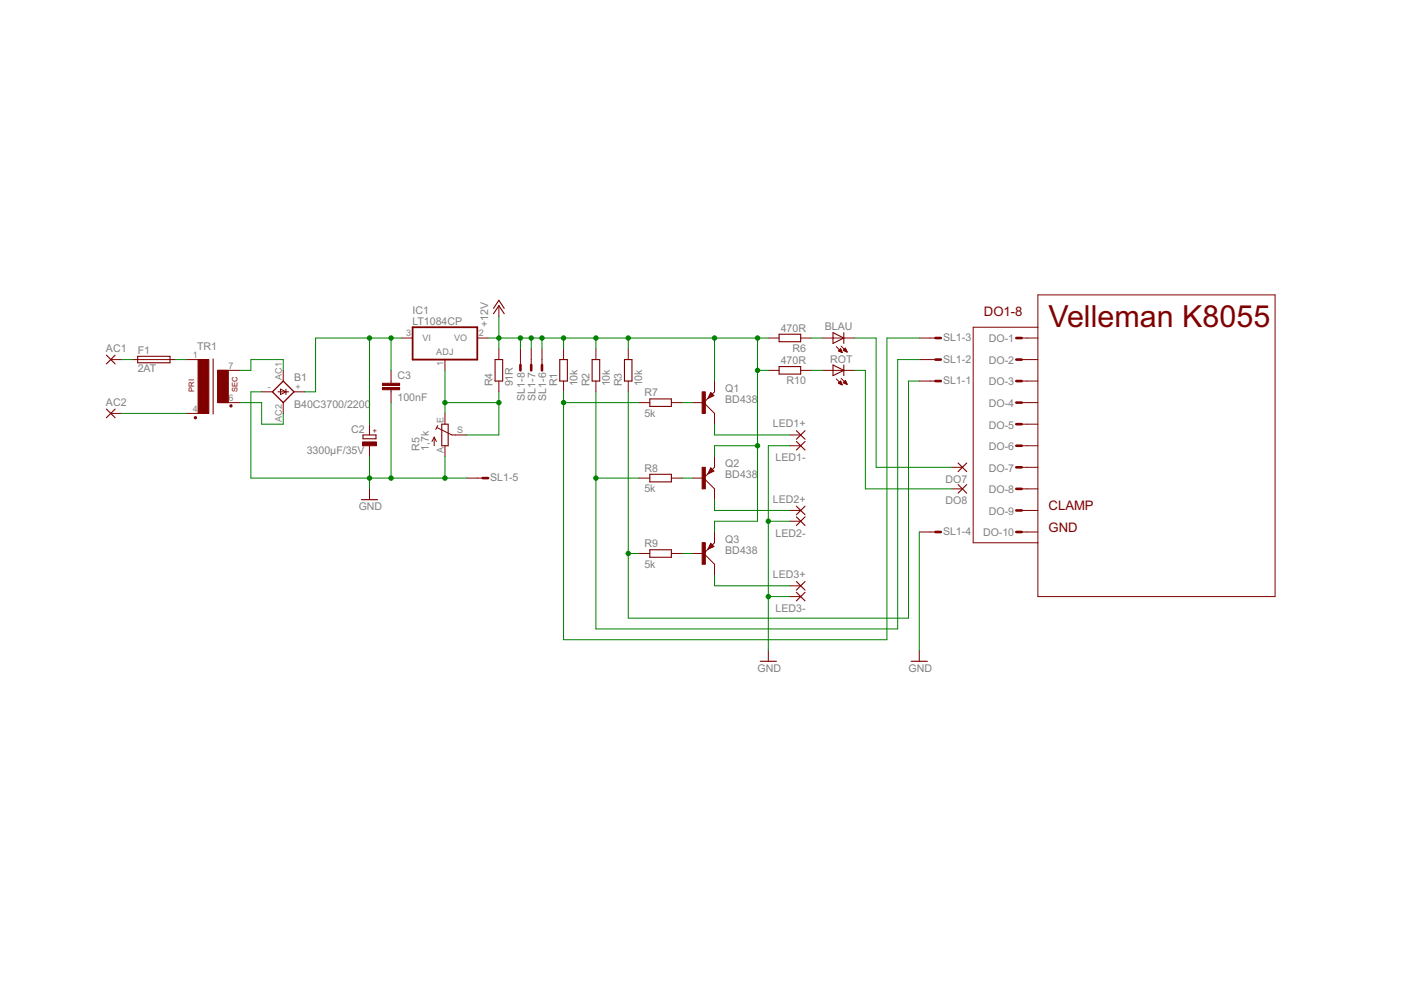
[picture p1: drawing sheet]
<svg xmlns="http://www.w3.org/2000/svg" width="297mm" height="210mm" viewBox="0 0 297 210" stroke-linecap="round" stroke-linejoin="round" font-family="sans-serif">
<g fill="#800000" stroke="#800000" stroke-width=".21">
<path d="M220 126.5h50.3z"/>
<path d="M270.3 62.5v64z"/>
<path d="M220 62.5h50.3z"/>
<path d="M220 62.5v6.9z"/>
<path d="M220 69.4v45.7z"/>
<path d="M220 115.1v11.4z"/>
<path d="M206.3 69.4h13.7z"/>
<path d="M206.3 69.4v45.7z"/>
<path d="M206.3 115.1h13.7z"/>
<path d="M162.9 137.9v2.3z"/>
<path d="M34.9 76.2h2.3z"/>
<path d="M28 76.2h2.3z"/>
<path d="M30.3 76.2h4.6z"/>
<path d="M119.5 74v2.2z"/>
<path d="M119.5 80.8v2.3z"/>
<path d="M126.3 74v2.2z"/>
<path d="M126.3 80.8v2.3z"/>
<path d="M133.2 74v2.2z"/>
<path d="M133.2 80.8v2.3z"/>
<path d="M142.3 85.4h2.3z"/>
<path d="M135.5 85.4h2.3z"/>
<path d="M142.3 101.4h2.3z"/>
<path d="M135.5 101.4h2.3z"/>
<path d="M142.3 117.3h2.3z"/>
<path d="M135.5 117.3h2.3z"/>
<path d="M146.9 85.4h2.3z"/>
<path d="M151.5 80.8v2.3z"/>
<path d="M151.5 87.7v2.2z"/>
<path d="M149.2 85.4l2.3 2.3z"/>
<path d="M150.1 84.5l-.9 .9z"/>
<path d="M150.1 84.5l1.3-.6z"/>
<path d="M150.1 84.5l.1-.2z"/>
<path d="M150.9 83.7l.6-.6z"/>
<path d="M150.7 83.2l-.6 1.3z"/>
<path d="M150.7 83.2l.7 .7z"/>
<path d="M146.9 101.4h2.3z"/>
<path d="M151.5 96.8v2.3z"/>
<path d="M151.5 103.7v2.2z"/>
<path d="M149.2 101.4l2.3 2.3z"/>
<path d="M149.2 101.4l.9-.9z"/>
<path d="M150.1 100.5l1.3-.6z"/>
<path d="M150.2 100.3l-.1 .2z"/>
<path d="M150.9 99.7l.6-.6z"/>
<path d="M150.7 99.2l-.6 1.3z"/>
<path d="M150.7 99.2l.7 .7z"/>
<path d="M146.9 117.3h2.3z"/>
<path d="M151.5 112.8v2.3z"/>
<path d="M151.5 119.6v2.3z"/>
<path d="M149.2 117.3l2.3 2.3z"/>
<path d="M149.2 117.3l.9-.9z"/>
<path d="M150.1 116.4l1.3-.5z"/>
<path d="M150.1 116.4l.1-.1z"/>
<path d="M150.9 115.7l.6-.6z"/>
<path d="M150.7 115.2l-.6 1.2z"/>
<path d="M150.7 115.2l.7 .7z"/>
<path d="M39.5 76.2h4.5z"/>
<path d="M39.5 87.7h4.5z"/>
<path d="M46.3 85.4h4.6z"/>
<path d="M46.3 78.5h4.6z"/>
<path d="M23.5 76.2h2.3z"/>
<path d="M23.5 87.7h2.3z"/>
<path d="M78.3 94.5v2.3z"/>
<path d="M78.3 89.9v2.3z"/>
<path d="M60 78.5v2.3z"/>
<path d="M60 85.4v2.3z"/>
<path d="M55.5 83.1h2.3z"/>
<path d="M62.3 83.1h2.3z"/>
<path d="M58.9 83.1h1.7z"/>
<path d="M59.5 82.5v1.2z"/>
<path d="M59.5 82.5l1.1 .6z"/>
<path d="M60.6 83.1h.6z"/>
<path d="M59.5 83.7l1.1-.6z"/>
<path d="M60.6 82.5v1.2z"/>
<path d="M82.9 78.5v2.3z"/>
<path d="M82.9 83.1v2.3z"/>
<path d="M82.9 80.8v.5z"/>
<path d="M82.9 82.6v.5z"/>
<path d="M85.2 71.7h2.3z"/>
<path d="M94.3 76.2v2.3z"/>
<path d="M101.2 71.7h2.3z"/>
<path d="M105.8 74v2.2z"/>
<path d="M105.8 80.8v2.3z"/>
<path d="M94.3 94.5v2.3z"/>
<path d="M94.3 87.7v2.2z"/>
<path d="M96.6 92.2h2.3z"/>
<path d="M95.8 92.2h.8z"/>
<path d="M92.6 90.7l3.2 1.5z"/>
<path d="M92.1 92.7v1.8z"/>
<path d="M92.1 92.7l-.5 .9z"/>
<path d="M92.1 92.7l.4 .9z"/>
<path d="M92.8 90.2l-.4 .9z"/>
<path d="M78.3 103.7v2.2z"/>
<path d="M105.8 64.8v2.3z"/>
<path d="M167.5 92.2h2.3z"/>
<path d="M167.5 94.5h2.3z"/>
<path d="M167.5 108.2h2.3z"/>
<path d="M167.5 110.5h2.3z"/>
<path d="M167.5 124.2h2.3z"/>
<path d="M167.5 126.5h2.3z"/>
<path d="M194.9 80.8h2.3z"/>
<path d="M197.2 80.8h1.1z"/>
<path d="M194.9 76.2h2.3z"/>
<path d="M197.2 76.2h1.1z"/>
<path d="M194.9 71.7h2.3z"/>
<path d="M197.2 71.7h1.1z"/>
<path d="M194.9 112.8h2.3z"/>
<path d="M197.2 112.8h1.1z"/>
<path d="M98.9 101.4h2.3z"/>
<path d="M101.2 101.4h1.1z"/>
<path d="M114.9 74v2.2z"/>
<path d="M114.9 76.2v1.2z"/>
<path d="M112.6 74v2.2z"/>
<path d="M112.6 76.2v1.2z"/>
<path d="M110.3 74v2.2z"/>
<path d="M110.3 76.2v1.2z"/>
<path d="M178.9 71.7h2.3z"/>
<path d="M174.3 71.7h2.3z"/>
<path d="M176.6 71.7h2.3z"/>
<path d="M177.3 73.5l1.3 1.2z"/>
<path d="M178.3 73.4l1.3 1.2z"/>
<path d="M177.8 74.4l.8 .3z"/>
<path d="M177.8 74.4l.4-.4z"/>
<path d="M178.2 74l.4 .7z"/>
<path d="M178.2 74.6h.3z"/>
<path d="M178 74.5h.5z"/>
<path d="M177.8 74.4h.6z"/>
<path d="M177.9 74.3h.5z"/>
<path d="M178 74.2h.3z"/>
<path d="M178.1 74.1h.2z"/>
<path d="M178.8 74.3l.8 .3z"/>
<path d="M179.2 73.8l-.4 .5z"/>
<path d="M179.2 73.8l.4 .8z"/>
<path d="M179.3 74.5h.2z"/>
<path d="M179 74.4h.5z"/>
<path d="M178.8 74.3h.7z"/>
<path d="M178.9 74.2h.5z"/>
<path d="M179 74.1h.3z"/>
<path d="M179.1 74h.2z"/>
<path d="M178.9 78.5h2.3z"/>
<path d="M174.3 78.5h2.3z"/>
<path d="M176.6 78.5h2.3z"/>
<path d="M177.3 80.3l1.3 1.3z"/>
<path d="M178.3 80.2l1.3 1.3z"/>
<path d="M177.8 81.3l.8 .3z"/>
<path d="M177.8 81.3l.4-.5z"/>
<path d="M178.2 80.8l.4 .8z"/>
<path d="M178.2 81.4h.3z"/>
<path d="M178 81.3h.5z"/>
<path d="M177.8 81.2h.6z"/>
<path d="M177.9 81.1h.5z"/>
<path d="M178 81h.3z"/>
<path d="M178.1 80.9h.2z"/>
<path d="M178.8 81.2l.8 .3z"/>
<path d="M179.2 80.7l-.4 .5z"/>
<path d="M179.2 80.7l.4 .8z"/>
<path d="M179.3 81.3h.2z"/>
<path d="M179 81.2h.5z"/>
<path d="M178.8 81.1h.7z"/>
<path d="M178.9 81h.5z"/>
<path d="M179 80.9h.3z"/>
<path d="M179.1 80.8h.2z"/>
<path d="M162.9 71.7h2.3z"/>
<path d="M169.8 71.7h2.2z"/>
<path d="M162.9 78.5h2.3z"/>
<path d="M169.8 78.5h2.2z"/>
<path d="M201.8 99.1h2.2z"/>
<path d="M201.8 103.7h2.2z"/>
<path d="M217.8 71.7h2.2z"/>
<path d="M216.6 71.7h1.2z"/>
<path d="M217.8 76.2h2.2z"/>
<path d="M216.6 76.2h1.2z"/>
<path d="M217.8 80.8h2.2z"/>
<path d="M216.6 80.8h1.2z"/>
<path d="M217.8 85.4h2.2z"/>
<path d="M216.6 85.4h1.2z"/>
<path d="M217.8 89.9h2.2z"/>
<path d="M216.6 89.9h1.2z"/>
<path d="M217.8 94.5h2.2z"/>
<path d="M216.6 94.5h1.2z"/>
<path d="M217.8 99.1h2.2z"/>
<path d="M216.6 99.1h1.2z"/>
<path d="M217.8 103.7h2.2z"/>
<path d="M216.6 103.7h1.2z"/>
<path d="M217.8 108.2h2.2z"/>
<path d="M216.6 108.2h1.2z"/>
<path d="M217.8 112.8h2.2z"/>
<path d="M216.6 112.8h1.2z"/>
<path d="M194.9 137.9v2.3z"/>
<path d="M41.3 88.4h.3v.4h-.3z" fill-rule="evenodd"/>
<path d="M48.8 85.9h.3v.3h-.3z" fill-rule="evenodd"/>
</g>
<g fill="#800000" stroke="#800000" stroke-width=".23">
<path d="M161.2 140.2h3.4z"/>
<path d="M29.2 76.9h6.8z"/>
<path d="M29.2 75.5h6.8z"/>
<path d="M36 75.5v1.4z"/>
<path d="M29.2 75.5v1.4z"/>
<path d="M120.3 76.2v4.6z"/>
<path d="M118.7 76.2v4.6z"/>
<path d="M118.7 76.2h1.6z"/>
<path d="M118.7 80.8h1.6z"/>
<path d="M127.1 76.2v4.6z"/>
<path d="M125.5 76.2v4.6z"/>
<path d="M125.5 76.2h1.6z"/>
<path d="M125.5 80.8h1.6z"/>
<path d="M134 76.2v4.6z"/>
<path d="M132.4 76.2v4.6z"/>
<path d="M132.4 76.2h1.6z"/>
<path d="M132.4 80.8h1.6z"/>
<path d="M137.8 86.2h4.5z"/>
<path d="M137.8 84.6h4.5z"/>
<path d="M142.3 84.6v1.6z"/>
<path d="M137.8 84.6v1.6z"/>
<path d="M137.8 102.2h4.5z"/>
<path d="M137.8 100.6h4.5z"/>
<path d="M142.3 100.6v1.6z"/>
<path d="M137.8 100.6v1.6z"/>
<path d="M137.8 118.2h4.5z"/>
<path d="M137.8 116.6h4.5z"/>
<path d="M142.3 116.6v1.6z"/>
<path d="M137.8 116.6v1.6z"/>
<path d="M150.2 84.3l.9-.4z"/>
<path d="M150.9 83.7l.2 .2z"/>
<path d="M150.7 83.4l.2 .3z"/>
<path d="M150.7 83.4l-.5 .9z"/>
<path d="M150.2 84.3l.7-.6z"/>
<path d="M150.7 83.7l.2 .2z"/>
<path d="M150.2 100.3l.9-.4z"/>
<path d="M150.9 99.7l.2 .2z"/>
<path d="M150.7 99.4l.2 .3z"/>
<path d="M150.7 99.4l-.5 .9z"/>
<path d="M150.2 100.3l.7-.6z"/>
<path d="M150.7 99.7l.2 .2z"/>
<path d="M150.2 116.3l.9-.4z"/>
<path d="M150.9 115.7l.2 .2z"/>
<path d="M150.7 115.4l.2 .3z"/>
<path d="M150.7 115.4l-.5 .9z"/>
<path d="M150.2 116.3l.7-.6z"/>
<path d="M150.7 115.7l.2 .2z"/>
<path d="M45.2 76.1v11.7z"/>
<path d="M22.6 75.3l1.8 1.9z"/>
<path d="M22.6 77.2l1.8-1.9z"/>
<path d="M22.6 86.7l1.8 1.9z"/>
<path d="M22.6 88.6l1.8-1.9z"/>
<path d="M77 93h2.7z"/>
<path d="M77 92.2v.8z"/>
<path d="M79.7 92.2v.8z"/>
<path d="M77 92.2h2.7z"/>
<path d="M106.6 76.2v4.6z"/>
<path d="M105 76.2v4.6z"/>
<path d="M105 76.2h1.6z"/>
<path d="M105 80.8h1.6z"/>
<path d="M93.7 89.9v4.6z"/>
<path d="M95 89.9v4.6z"/>
<path d="M93.7 89.9h1.3z"/>
<path d="M93.7 94.5h1.3z"/>
<path d="M76.6 105.9h3.5z"/>
<path d="M105.8 64.8l1.1 1.7z"/>
<path d="M105.8 64.8l-1.2 1.7z"/>
<path d="M105.8 63.7l1.1 1.7z"/>
<path d="M105.8 63.7l-1.2 1.7z"/>
<path d="M168.8 93.1l1.9-1.8z"/>
<path d="M168.8 91.3l1.9 1.8z"/>
<path d="M168.8 93.6l1.9 1.8z"/>
<path d="M168.8 95.4l1.9-1.8z"/>
<path d="M168.8 109.1l1.9-1.8z"/>
<path d="M168.8 107.3l1.9 1.8z"/>
<path d="M168.8 109.6l1.9 1.8z"/>
<path d="M168.8 111.4l1.9-1.8z"/>
<path d="M168.8 125.1l1.9-1.8z"/>
<path d="M168.8 123.3l1.9 1.8z"/>
<path d="M168.8 125.6l1.9 1.8z"/>
<path d="M168.8 127.4l1.9-1.8z"/>
<path d="M176.6 70.5l2.3 1.2z"/>
<path d="M176.6 72.8l2.3-1.1z"/>
<path d="M178.9 70.5v1.2z"/>
<path d="M178.9 71.7v1.1z"/>
<path d="M176.6 70.5v1.2z"/>
<path d="M176.6 71.7v1.1z"/>
<path d="M176.6 77.4l2.3 1.1z"/>
<path d="M176.6 79.7l2.3-1.2z"/>
<path d="M178.9 77.4v1.1z"/>
<path d="M178.9 78.5v1.2z"/>
<path d="M176.6 77.4v1.1z"/>
<path d="M176.6 78.5v1.2z"/>
<path d="M165.2 70.9h4.6z"/>
<path d="M165.2 72.5h4.6z"/>
<path d="M165.2 70.9v1.6z"/>
<path d="M169.8 70.9v1.6z"/>
<path d="M165.2 77.7h4.6z"/>
<path d="M165.2 79.3h4.6z"/>
<path d="M165.2 77.7v1.6z"/>
<path d="M169.8 77.7v1.6z"/>
<path d="M203.1 98.2l1.9 1.8z"/>
<path d="M203.1 100l1.9-1.8z"/>
<path d="M203.1 102.7l1.9 1.9z"/>
<path d="M205 102.7l-1.9 1.9z"/>
<path d="M193.2 140.2h3.4z"/>
</g>
<g fill="#800000" stroke="#800000" stroke-width=".21">
<path d="M148.9 83.1h.6v4.6h-.6z"/>
<path d="M148.9 99.1h.6v4.6h-.6z"/>
<path d="M148.9 115.1h.6v4.5h-.6z"/>
<path d="M42 76.2h2.3v11.5h-2.3z"/>
<path d="M46.1 78.5h2.3v6.9h-2.3z"/>
<path d="M76.9 93.7h2.9v.8h-2.9z"/>
<path d="M81.1 82.2h3.6v.4h-3.6z"/>
<path d="M81.1 81.3h3.6v.4h-3.6z"/>
</g>
<g fill="#800000" stroke="#800000" stroke-width=".28">
<path d="M60 85.4l2.3-2.3z"/>
<path d="M60 80.8l-2.2 2.3z"/>
<path d="M57.8 83.1l2.2 2.3z"/>
<path d="M60 80.8l2.3 2.3z"/>
</g>
<g fill="#800000" stroke="#800000" stroke-width=".38">
<path d="M87.5 76.2h13.7z"/>
<path d="M101.2 69.4v6.8z"/>
<path d="M87.5 69.4h13.7z"/>
<path d="M87.5 69.4v6.8z"/>
</g>
<g fill="#800000" stroke="#800000" stroke-width=".55">
<path d="M198.3 80.8h1.2z"/>
<path d="M198.3 76.2h1.2z"/>
<path d="M198.3 71.7h1.2z"/>
<path d="M198.3 112.8h1.2z"/>
<path d="M102.3 101.4h1.2z"/>
<path d="M114.9 77.4v1.1z"/>
<path d="M112.6 77.4v1.1z"/>
<path d="M110.3 77.4v1.1z"/>
<path d="M215.5 71.7h1.1z"/>
<path d="M215.5 76.2h1.1z"/>
<path d="M215.5 80.8h1.1z"/>
<path d="M215.5 85.4h1.1z"/>
<path d="M215.5 89.9h1.1z"/>
<path d="M215.5 94.5h1.1z"/>
<path d="M215.5 99.1h1.1z"/>
<path d="M215.5 103.7h1.1z"/>
<path d="M215.5 108.2h1.1z"/>
<path d="M215.5 112.8h1.1z"/>
</g>
<g fill="#008000" stroke="#008000" stroke-width=".21">
<path d="M151.5 71.7v9.1z"/>
<path d="M151.5 94.5v2.3z"/>
<path d="M151.5 94.5h9.1z"/>
<path d="M151.5 110.5v2.3z"/>
<path d="M151.5 110.5h9.1z"/>
<path d="M160.6 94.5v16z"/>
<path d="M160.6 78.5v16z"/>
<path d="M160.6 71.7v6.8z"/>
<path d="M151.5 71.7h9.1z"/>
<path d="M133.2 71.7v2.3z"/>
<path d="M133.2 71.7h18.3z"/>
<path d="M126.3 71.7v2.3z"/>
<path d="M126.3 71.7h6.9z"/>
<path d="M119.5 71.7v2.3z"/>
<path d="M119.5 71.7h6.8z"/>
<path d="M114.9 71.7v2.3z"/>
<path d="M114.9 71.7h4.6z"/>
<path d="M112.6 71.7v2.3z"/>
<path d="M112.6 71.7h2.3z"/>
<path d="M110.3 71.7v2.3z"/>
<path d="M110.3 71.7h2.3z"/>
<path d="M105.8 71.7v2.3z"/>
<path d="M105.8 67.1v4.6z"/>
<path d="M105.8 71.7h4.5z"/>
<path d="M103.5 71.7h2.3z"/>
<path d="M160.6 71.7h2.3z"/>
<path d="M160.6 78.5h2.3z"/>
<path d="M162.9 94.5h4.6z"/>
<path d="M162.9 94.5v16z"/>
<path d="M162.9 110.5v16z"/>
<path d="M162.9 126.5v11.4z"/>
<path d="M162.9 110.5h4.6z"/>
<path d="M162.9 126.5h4.6z"/>
<path d="M53.2 83.1h2.3z"/>
<path d="M53.2 83.1v18.3z"/>
<path d="M53.2 101.4h25.1z"/>
<path d="M78.3 96.8v4.6z"/>
<path d="M78.3 101.4h4.6z"/>
<path d="M82.9 85.4v16z"/>
<path d="M78.3 101.4v2.3z"/>
<path d="M82.9 101.4h11.4z"/>
<path d="M94.3 96.8v4.6z"/>
<path d="M94.3 101.4h4.6z"/>
<path d="M194.9 112.8v25.1z"/>
<path d="M119.5 83.1v2.3z"/>
<path d="M119.5 85.4h16z"/>
<path d="M119.5 85.4v50.2z"/>
<path d="M119.5 135.6h68.5z"/>
<path d="M188 71.7v63.9z"/>
<path d="M188 71.7h6.9z"/>
<path d="M126.3 83.1v18.3z"/>
<path d="M126.3 101.4h9.2z"/>
<path d="M190.3 76.2v57.1z"/>
<path d="M126.3 133.3h64z"/>
<path d="M126.3 101.4v31.9z"/>
<path d="M190.3 76.2h4.6z"/>
<path d="M133.2 83.1v34.2z"/>
<path d="M133.2 117.3h2.3z"/>
<path d="M192.6 80.8v50.3z"/>
<path d="M133.2 131.1h59.4z"/>
<path d="M133.2 117.3v13.8z"/>
<path d="M192.6 80.8h2.3z"/>
<path d="M144.6 85.4h2.3z"/>
<path d="M144.6 101.4h2.3z"/>
<path d="M144.6 117.3h2.3z"/>
<path d="M151.5 89.9v2.3z"/>
<path d="M151.5 92.2h16z"/>
<path d="M151.5 105.9v2.3z"/>
<path d="M151.5 108.2h16z"/>
<path d="M151.5 124.2h16z"/>
<path d="M151.5 121.9v2.3z"/>
<path d="M25.8 87.7h13.7z"/>
<path d="M50.9 85.4h4.6z"/>
<path d="M55.5 85.4v4.5z"/>
<path d="M55.5 89.9h4.5z"/>
<path d="M60 87.7v2.2z"/>
<path d="M50.9 78.5h2.3z"/>
<path d="M53.2 76.2v2.3z"/>
<path d="M53.2 76.2h6.8z"/>
<path d="M60 76.2v2.3z"/>
<path d="M64.6 83.1h2.3z"/>
<path d="M66.9 71.7v11.4z"/>
<path d="M66.9 71.7h11.4z"/>
<path d="M78.3 71.7v18.2z"/>
<path d="M78.3 71.7h4.6z"/>
<path d="M82.9 71.7v6.8z"/>
<path d="M82.9 71.7h2.3z"/>
<path d="M105.8 83.1v2.3z"/>
<path d="M94.3 85.4h11.5z"/>
<path d="M94.3 78.5v6.9z"/>
<path d="M94.3 85.4v2.3z"/>
<path d="M98.9 92.2h6.9z"/>
<path d="M105.8 85.4v6.8z"/>
<path d="M37.2 76.2h2.3z"/>
<path d="M25.8 76.2h2.2z"/>
<path d="M172 71.7h2.3z"/>
<path d="M172 78.5h2.3z"/>
<path d="M185.8 99.1h16z"/>
<path d="M185.8 71.7v27.4z"/>
<path d="M181.2 71.7h4.6z"/>
<path d="M183.5 103.7h18.3z"/>
<path d="M183.5 78.5v25.2z"/>
<path d="M181.2 78.5h2.3z"/>
<circle cx="160.6" cy="94.5" r=".47"/>
<circle cx="151.5" cy="71.7" r=".47"/>
<circle cx="133.2" cy="71.7" r=".47"/>
<circle cx="126.3" cy="71.7" r=".47"/>
<circle cx="119.5" cy="71.7" r=".47"/>
<circle cx="114.9" cy="71.7" r=".47"/>
<circle cx="112.6" cy="71.7" r=".47"/>
<circle cx="110.3" cy="71.7" r=".47"/>
<circle cx="105.8" cy="71.7" r=".47"/>
<circle cx="160.6" cy="71.7" r=".47"/>
<circle cx="160.6" cy="78.5" r=".47"/>
<circle cx="162.9" cy="110.5" r=".47"/>
<circle cx="162.9" cy="126.5" r=".47"/>
<circle cx="78.3" cy="101.4" r=".47"/>
<circle cx="82.9" cy="101.4" r=".47"/>
<circle cx="94.3" cy="101.4" r=".47"/>
<circle cx="119.5" cy="85.4" r=".47"/>
<circle cx="126.3" cy="101.4" r=".47"/>
<circle cx="133.2" cy="117.3" r=".47"/>
<circle cx="78.3" cy="71.7" r=".47"/>
<circle cx="82.9" cy="71.7" r=".47"/>
<circle cx="94.3" cy="85.4" r=".47"/>
<circle cx="105.8" cy="85.4" r=".47"/>
</g>
<text font-size="7.2" fill="#800000" x="222.3" y="69.4">Velleman K8055</text>
<g font-size="3.1" fill="#800000">
<text x="208.6" y="67.1">DO1-8</text>
<text x="222.3" y="108.2">CLAMP</text>
<text x="222.3" y="112.8">GND</text>
</g>
<g font-size="2.5" fill="#808080">
<text x="87.5" y="68.8">LT1084CP</text>
<text x="87.5" y="66.5">IC1</text>
<text x="103.5" y="69.4" transform="rotate(-90 103.5 69.4)">+12V</text>
<text x="165.5" y="70.3">470R</text>
<text x="174.9" y="70.1">BLAU</text>
<text x="22.5" y="74.6">AC1</text>
<text x="29.2" y="75">F1</text>
<text x="41.8" y="74.2">TR1</text>
<text x="165.5" y="77.2">470R</text>
<text x="168" y="74.6">R6</text>
<text x="176" y="76.9">ROT</text>
<text x="199.9" y="76.9">SL1-2</text>
<text x="199.9" y="72.3">SL1-3</text>
<text x="209.7" y="72.6">DO-1</text>
<text x="209.7" y="77.2">DO-2</text>
<text x="29.2" y="78.9">2AT</text>
<text x="62.3" y="80.8">B1</text>
<text x="84.3" y="80.5">C3</text>
<text x="104.4" y="81.9" transform="rotate(-90 104.4 81.9)">R4</text>
<text x="108.7" y="81.9" transform="rotate(-90 108.7 81.9)">91R</text>
<text x="118.1" y="81.9" transform="rotate(-90 118.1 81.9)">R1</text>
<text x="122.5" y="81.9" transform="rotate(-90 122.5 81.9)">10k</text>
<text x="125" y="81.9" transform="rotate(-90 125 81.9)">R2</text>
<text x="129.3" y="81.9" transform="rotate(-90 129.3 81.9)">10k</text>
<text x="131.8" y="81.9" transform="rotate(-90 131.8 81.9)">R3</text>
<text x="136.2" y="81.9" transform="rotate(-90 136.2 81.9)">10k</text>
<text x="153.8" y="83.1">Q1</text>
<text x="166.8" y="81.5">R10</text>
<text x="199.9" y="81.5">SL1-1</text>
<text x="209.7" y="81.7">DO-3</text>
<text x="22.5" y="86">AC2</text>
<text x="62.3" y="86.5">B40C3700/2200</text>
<text x="84.3" y="85">100nF</text>
<text x="111.3" y="85" transform="rotate(-90 111.3 85)">SL1-8</text>
<text x="113.5" y="85" transform="rotate(-90 113.5 85)">SL1-7</text>
<text x="115.8" y="85" transform="rotate(-90 115.8 85)">SL1-6</text>
<text x="136.6" y="88.3">5k</text>
<text x="136.6" y="84">R7</text>
<text x="153.8" y="85.4">BD438</text>
<text x="209.7" y="86.3">DO-4</text>
<text x="74.4" y="91.8">C2</text>
<text x="89" y="95.7" transform="rotate(-90 89 95.7)">R5</text>
<text x="90.9" y="95.7" transform="rotate(-90 90.9 95.7)">1,7k</text>
<text x="163.9" y="90.6">LED1+</text>
<text x="209.7" y="90.9">DO-5</text>
<text x="209.7" y="95.4">DO-6</text>
<text x="65" y="96.4">3300µF/35V</text>
<text x="136.6" y="100">R8</text>
<text x="153.8" y="101.4">BD438</text>
<text x="153.8" y="99.1">Q2</text>
<text x="164.4" y="97.8">LED1-</text>
<text x="209.7" y="100">DO-7</text>
<text x="103.9" y="102.1">SL1-5</text>
<text x="136.6" y="104.3">5k</text>
<text x="163.9" y="106.6">LED2+</text>
<text x="200.5" y="102.4">DO7</text>
<text x="200.5" y="106.9">DO8</text>
<text x="209.7" y="104.6">DO-8</text>
<text x="76.1" y="108.2">GND</text>
<text x="164.4" y="113.8">LED2-</text>
<text x="199.9" y="113.5">SL1-4</text>
<text x="208.4" y="113.7">DO-10</text>
<text x="209.7" y="109.1">DO-9</text>
<text x="136.6" y="116">R9</text>
<text x="153.8" y="117.4">BD438</text>
<text x="153.8" y="115.1">Q3</text>
<text x="136.6" y="120.3">5k</text>
<text x="163.9" y="122.5">LED3+</text>
<text x="164.4" y="129.8">LED3-</text>
<text x="160.6" y="142.5">GND</text>
<text x="192.6" y="142.5">GND</text>
</g>
<g font-size="2.1" fill="#808080">
<text x="86.1" y="71.3">3</text>
<text x="101.5" y="71.3">2</text>
<text x="40.9" y="75.9">1</text>
<text x="89.6" y="72.3">VI</text>
<text x="92.5" y="75.3">ADJ</text>
<text x="94" y="77.6" transform="rotate(-90 94 77.6)">1</text>
<text x="96.3" y="72.4">VO</text>
<text x="48.4" y="78.2">7</text>
<text x="56.8" y="82.8">-</text>
<text x="59.7" y="80.5" transform="rotate(-90 59.7 80.5)">AC1</text>
<text x="62.7" y="82.8">+</text>
<text x="40.9" y="87.3">4</text>
<text x="48.4" y="85.1">6</text>
<text x="59.7" y="89.5" transform="rotate(-90 59.7 89.5)">AC2</text>
<text x="94" y="89.6" transform="rotate(-90 94 89.6)">E</text>
<text x="96.9" y="91.9">S</text>
<text x="94" y="96.1" transform="rotate(-90 94 96.1)">A</text>
</g>
<g font-size="1.8" fill="#800000">
<text x="41.2" y="83.1" transform="rotate(-90 41.2 83.1)">PRI</text>
<text x="50.3" y="83.1" transform="rotate(-90 50.3 83.1)">SEC</text>
<text x="80" y="91.9" transform="rotate(-90 80 91.9)">+</text>
</g>
</svg>
